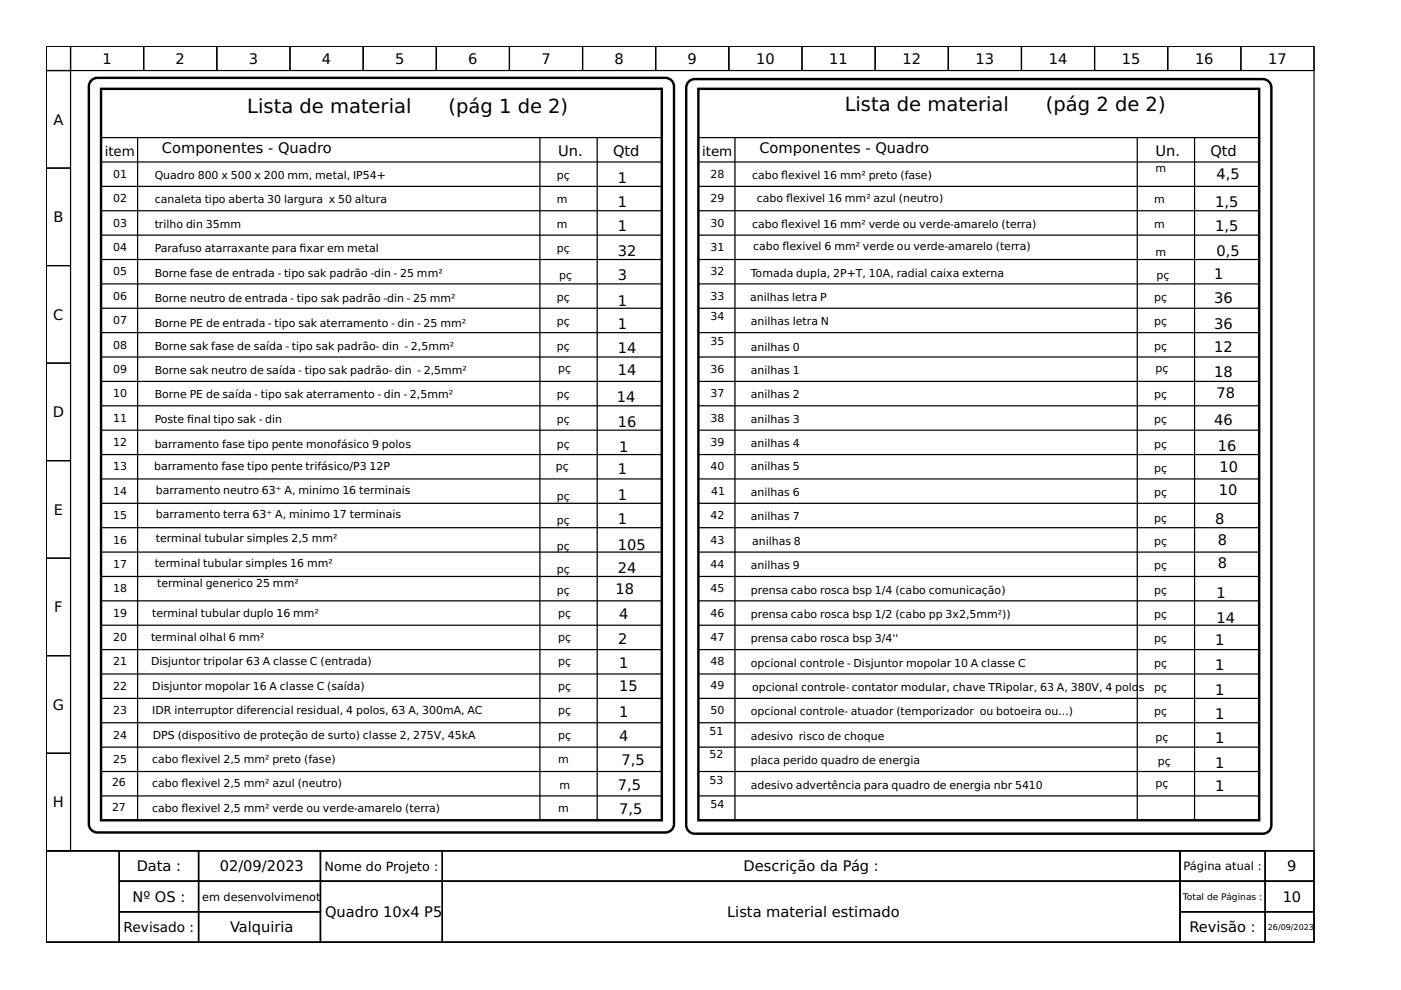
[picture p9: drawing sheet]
<svg xmlns="http://www.w3.org/2000/svg" width="297mm" height="210mm" viewBox="0 0 297 210" stroke-linecap="round" stroke-linejoin="round" font-family="sans-serif">
<g fill="none" stroke="#000" stroke-width=".26">
<path d="M9.8 9.8h268.8v170.6h-268.8zM9.8 9.8h5.2v5.2h-5.2zM9.8 15h5.2v20.6h-5.2zM15 9.8h15.5v5.2h-15.5zM21.4 18.8h118.9M30.5 9.8h15.5v5.2h-15.5zM46 9.8h15.5v5.2h-15.5zM61.5 9.8h15.5v5.2h-15.5zM77 9.8h15.5v5.2h-15.5zM92.5 9.8h15.5v5.2h-15.5zM108 9.8h15.5v5.2h-15.5zM123.5 9.8h15.5v5.2h-15.5z"/>
<path d="M139 9.8h15.5v5.2h-15.5zM148.1 18.8h118.9M154.5 9.8h15.5v5.2h-15.5zM170 9.8h15.6v5.2h-15.6zM185.6 9.8h15.5v5.2h-15.5zM201.1 9.8h15.5v5.2h-15.5zM216.6 9.8h15.5v5.2h-15.5zM232.1 9.8h15.5v5.2h-15.5zM247.6 9.8h15.5v5.2h-15.5zM263.1 9.8h15.5v5.2h-15.5zM9.8 35.6h5.2v20.7h-5.2zM21.4 29.2h118.9"/>
<path d="M21.4 34.3h118.9M21.4 39.5h118.9M29.2 29.2v144.7M114.5 29.2v144.7M126.6 29.2v144.7M148.1 29.2h118.9M148.1 34.3h118.9M148.1 39.5h118.9M155.8 29.2v144.7M241.1 29.2v144.7M253.3 29.2v144.7M9.8 56.3h5.2v20.7h-5.2z"/>
<path d="M21.4 55h118.9M21.4 44.7h118.9M21.4 49.9h118.9M148.1 55h118.9M148.1 44.7h118.9M148.1 49.9h118.9M9.8 77h5.2v20.7h-5.2zM21.4 60.2h118.9M21.4 65.4h118.9M21.4 70.5h118.9M21.4 75.7h118.9M148.1 60.2h118.9"/>
<path d="M148.1 65.4h118.9M148.1 70.5h118.9M148.1 75.7h118.9M9.8 97.7h5.2v20.6h-5.2zM21.4 86h118.9M21.4 91.2h118.9M21.4 96.4h118.9M21.4 80.9h118.9M148.1 86h118.9M148.1 91.2h118.9M148.1 96.4h118.9M148.1 80.9h118.9"/>
<path d="M9.8 118.3h5.2v20.7h-5.2zM21.4 101.5h118.9M21.4 106.7h118.9M21.4 111.9h118.9M21.4 117.1h118.9M148.1 101.5h118.9M148.1 106.7h118.9M148.1 111.9h118.9M148.1 117.1h118.9M9.8 139h5.2v20.7h-5.2zM21.4 132.6h118.9M21.4 137.7h118.9"/>
<path d="M21.4 122.2h118.9M21.4 127.4h118.9M148.1 132.6h118.9M148.1 137.7h118.9M148.1 122.2h118.9M148.1 127.4h118.9M9.8 159.7h5.2v20.7h-5.2zM21.4 142.9h118.9M21.4 148.1h118.9M21.4 153.2h118.9M21.4 158.4h118.9M148.1 142.9h118.9"/>
<path d="M148.1 148.1h118.9M148.1 153.2h118.9M148.1 158.4h118.9M21.4 163.6h118.9M21.4 168.7h118.9M148.1 163.6h118.9M148.1 168.7h118.9M9.8 180.4h268.8v19.4h-268.8zM9.8 180.4h15.5v19.4h-15.5zM25.3 180.4h16.8v6.4h-16.8zM25.3 186.8h16.8v6.5h-16.8zM25.3 193.3h16.8v6.5h-16.8z"/>
<path d="M42.1 180.4h25.8v6.4h-25.8zM42.1 186.8h25.8v6.5h-25.8zM42.1 193.3h25.8v6.5h-25.8zM67.9 180.4h25.9v6.4h-25.9zM67.9 186.8h25.9v13h-25.9zM93.8 180.4h156.4v6.4h-156.4zM93.8 186.8h156.4v13h-156.4zM250.2 180.4h18.1v6.4h-18.1zM250.2 186.8h18.1v6.5h-18.1zM250.2 193.3h18.1v6.5h-18.1zM268.3 180.4h10.3v6.4h-10.3zM268.3 186.8h10.3v6.5h-10.3z"/>
<path d="M268.3 193.3h10.3v6.5h-10.3z"/>
</g>
<path d="M19.4 17l.8-.4 .4-.1h120.5a1.81 1.81 0 0 1 1.8 1.8v156.4a1.81 1.81 0 0 1-1.8 1.8h-120.5a1.81 1.81 0 0 1-1.8-1.8v-156.4l.1-.5zM21.4 18.8h118.9v155.1h-118.9zM146 17.3l.8-.5h.5h120.4a1.81 1.81 0 0 1 1.9 1.8v156.4a1.81 1.81 0 0 1-1.9 1.8h-120.4a1.81 1.81 0 0 1-1.8-1.8v-156.4l.1-.5zM148.1 18.8h118.9v155.1h-118.9z" fill="none" stroke="#000" stroke-width=".52"/>
<g font-size="4.1">
<text x="179.1" y="23.5">Lista de material</text>
<text x="221.8" y="23.5">(pág 2 de 2)</text>
<text x="52.4" y="24">Lista de material</text>
<text x="95.1" y="24">(pág 1 de 2)</text>
</g>
<g font-size="3.1">
<text x="21.7" y="13.5">1</text>
<text x="37.2" y="13.5">2</text>
<text x="52.7" y="13.5">3</text>
<text x="68.3" y="13.5">4</text>
<text x="83.8" y="13.5">5</text>
<text x="99.3" y="13.5">6</text>
<text x="114.8" y="13.5">7</text>
<text x="130.3" y="13.5">8</text>
<text x="145.8" y="13.5">9</text>
<text x="160.3" y="13.5">10</text>
<text x="175.8" y="13.5">11</text>
<text x="191.3" y="13.5">12</text>
<text x="206.8" y="13.5">13</text>
<text x="222.4" y="13.5">14</text>
<text x="237.9" y="13.5">15</text>
<text x="253.4" y="13.5">16</text>
<text x="268.9" y="13.5">17</text>
<text x="11.3" y="26.5">A</text>
<text x="34.3" y="32.5">Componentes - Quadro</text>
<text x="118.3" y="33.1">Un.</text>
<text x="130" y="33.1">Qtd</text>
<text x="161" y="32.5">Componentes - Quadro</text>
<text x="245" y="33.1">Un.</text>
<text x="256.6" y="33.1">Qtd</text>
<text x="131" y="38.7">1</text>
<text x="257.9" y="38">4,5</text>
<text x="11.3" y="47.1">B</text>
<text x="131" y="43.9">1</text>
<text x="257.7" y="43.9">1,5</text>
<text x="131" y="49.1">1</text>
<text x="257.7" y="49.1">1,5</text>
<text x="131" y="59.4">3</text>
<text x="131" y="54.2">32</text>
<text x="257.4" y="59.2">1</text>
<text x="257.9" y="54.2">0,5</text>
<text x="131" y="64.8">1</text>
<text x="257.4" y="64.3">36</text>
<text x="11.3" y="67.8">C</text>
<text x="131" y="69.8">1</text>
<text x="257.4" y="69.8">36</text>
<text x="131" y="74.9">14</text>
<text x="257.4" y="74.7">12</text>
<text x="131" y="79.6">14</text>
<text x="257.4" y="79.8">18</text>
<text x="11.2" y="88.5">D</text>
<text x="130.8" y="85.3">14</text>
<text x="257.9" y="84.5">78</text>
<text x="131" y="90.4">16</text>
<text x="131.3" y="95.9">1</text>
<text x="257.4" y="90.2">46</text>
<text x="258.2" y="95.6">16</text>
<text x="131" y="100.5">1</text>
<text x="258.6" y="100">10</text>
<text x="131" y="105.9">1</text>
<text x="258.4" y="104.9">10</text>
<text x="11.4" y="109.2">E</text>
<text x="131" y="111.1">1</text>
<text x="257.7" y="111.1">8</text>
<text x="131" y="116.5">105</text>
<text x="258.2" y="115.5">8</text>
<text x="130.5" y="125.8">18</text>
<text x="131" y="121.4">24</text>
<text x="258.2" y="120.4">8</text>
<text x="11.5" y="129.8">F</text>
<text x="131.3" y="131.3">4</text>
<text x="257.9" y="126.9">1</text>
<text x="131.1" y="136.4">2</text>
<text x="257.7" y="136.7">1</text>
<text x="257.9" y="132">14</text>
<text x="131.3" y="141.6">1</text>
<text x="257.7" y="142.1">1</text>
<text x="131.3" y="146.5">15</text>
<text x="257.7" y="147.3">1</text>
<text x="11.2" y="150.5">G</text>
<text x="131.3" y="151.9">1</text>
<text x="257.7" y="152.5">1</text>
<text x="131.3" y="157.1">4</text>
<text x="257.7" y="157.6">1</text>
<text x="131" y="167.5">7,5</text>
<text x="131.8" y="162.3">7,5</text>
<text x="257.7" y="162.8">1</text>
<text x="257.7" y="167.7">1</text>
<text x="11.2" y="171.2">H</text>
<text x="131.3" y="172.6">7,5</text>
<text x="29" y="184.8">Data :</text>
<text x="46.6" y="184.8">02/09/2023</text>
<text x="157.6" y="184.8">Descrição da Pág :</text>
<text x="272.9" y="184.8">9</text>
<text x="28.1" y="191.2">Nº OS :</text>
<text x="272" y="191.2">10</text>
<text x="48.8" y="197.7">Valquiria</text>
<text x="68.9" y="194.5">Quadro 10x4 P5</text>
<text x="154.2" y="194.5">Lista material estimado</text>
<text x="252.2" y="197.7">Revisão :</text>
</g>
<text font-size="2.9" x="26.2" y="197.6">Revisado :</text>
<g font-size="2.8">
<text x="22.2" y="33.1">item</text>
<text x="148.8" y="33.1">item</text>
</g>
<text font-size="2.7" x="68.8" y="184.6">Nome do Projeto :</text>
<g font-size="2.4">
<text x="250.9" y="184.5">Página atual :</text>
<text x="42.9" y="191">em desenvolvimenot</text>
</g>
<g font-size="2.3">
<text x="24" y="37.7">01</text>
<text x="32.8" y="38">Quadro 800 x 500 x 200 mm, metal, IP54+</text>
<text x="118.1" y="38">pç</text>
<text x="150.7" y="37.8">28</text>
<text x="159.4" y="38">cabo fexivel 16 mm² preto (fase)</text>
<text x="165.6" y="38">l</text>
<text x="245" y="36.6">m</text>
<text x="24" y="42.9">02</text>
<text x="32.8" y="43.1">canaleta tipo aberta 30 largura x 50 altura</text>
<text x="118.1" y="43.1">m</text>
<text x="150.7" y="42.9">29</text>
<text x="160.5" y="42.9">cabo fexivel 16 mm² azul (neutro)</text>
<text x="166.7" y="42.9">l</text>
<text x="244.7" y="43.1">m</text>
<text x="24" y="53.2">04</text>
<text x="24" y="48">03</text>
<text x="32.8" y="53.5">Parafuso atarraxante para fxar em metal</text>
<text x="32.8" y="48.3">trilho din 35mm</text>
<text x="63.5" y="53.5">i</text>
<text x="118.1" y="48.3">m</text>
<text x="118.1" y="53.5">pç</text>
<text x="150.7" y="53.2">31</text>
<text x="150.7" y="48">30</text>
<text x="159.4" y="48.3">cabo fexivel 16 mm² verde ou verde-amarelo (terra)</text>
<text x="159.7" y="53">cabo fexivel 6 mm² verde ou verde-amarelo (terra)</text>
<text x="165.6" y="48.3">l</text>
<text x="165.9" y="53">l</text>
<text x="244.7" y="48.3">m</text>
<text x="24" y="58.4">05</text>
<text x="32.8" y="58.6">Borne fase de entrada - tipo sak padrão -din - 25 mm²</text>
<text x="118.6" y="59.1">pç</text>
<text x="150.7" y="58.4">32</text>
<text x="159.2" y="58.6">Tomada dupla, 2P+T, 10A, radial caixa externa</text>
<text x="245" y="54.2">m</text>
<text x="245.2" y="59.1">pç</text>
<text x="24" y="63.6">06</text>
<text x="32.8" y="64.1">Borne neutro de entrada - tipo sak padrão -din - 25 mm²</text>
<text x="118.1" y="63.8">pç</text>
<text x="150.7" y="63.6">33</text>
<text x="159.1" y="63.8">anilhas letra P</text>
<text x="244.7" y="63.8">pç</text>
<text x="24" y="68.7">07</text>
<text x="32.8" y="69.2">Borne PE de entrada - tipo sak aterramento - din - 25 mm²</text>
<text x="118.1" y="69">pç</text>
<text x="150.7" y="67.9">34</text>
<text x="159.2" y="69">anilhas letra N</text>
<text x="244.7" y="69">pç</text>
<text x="24" y="73.9">08</text>
<text x="32.8" y="74.1">Borne sak fase de saída - tipo sak padrão- din - 2,5mm²</text>
<text x="118.1" y="74.1">pç</text>
<text x="150.7" y="73.1">35</text>
<text x="159.2" y="74.4">anilhas 0</text>
<text x="244.7" y="74.1">pç</text>
<text x="24" y="79.1">09</text>
<text x="32.8" y="79.3">Borne sak neutro de saída - tipo sak padrão- din - 2,5mm²</text>
<text x="118.3" y="78.8">pç</text>
<text x="150.7" y="79.1">36</text>
<text x="159.2" y="79.3">anilhas 1</text>
<text x="245" y="78.8">pç</text>
<text x="24" y="89.4">11</text>
<text x="24" y="84.2">10</text>
<text x="32.8" y="84.5">Borne PE de saída - tipo sak aterramento - din - 2,5mm²</text>
<text x="32.8" y="89.7">Poste fnal tipo sak - din</text>
<text x="39.7" y="89.7">i</text>
<text x="118.1" y="89.7">pç</text>
<text x="118.1" y="84.5">pç</text>
<text x="150.7" y="89.4">38</text>
<text x="150.7" y="84.2">37</text>
<text x="159.2" y="84.5">anilhas 2</text>
<text x="159.2" y="89.7">anilhas 3</text>
<text x="244.7" y="84.5">pç</text>
<text x="244.7" y="89.7">pç</text>
<text x="24" y="94.6">12</text>
<text x="32.8" y="95.1">barramento fase tipo pente monofásico 9 polos</text>
<text x="118.1" y="95.1">pç</text>
<text x="150.7" y="94.6">39</text>
<text x="159.2" y="94.8">anilhas 4</text>
<text x="244.7" y="95.1">pç</text>
<text x="24" y="99.7">13</text>
<text x="32.7" y="99.7">barramento fase tipo pente trifásico/P3</text>
<text x="78.4" y="99.7">12P</text>
<text x="117.8" y="99.7">pç</text>
<text x="150.7" y="99.7">40</text>
<text x="159.2" y="99.7">anilhas 5</text>
<text x="244.7" y="100">pç</text>
<text x="24" y="104.9">14</text>
<text x="33.1" y="104.6">barramento neutro 63⁺ A, minimo 16 terminais</text>
<text x="118.1" y="105.9">pç</text>
<text x="150.8" y="104.9">41</text>
<text x="159.2" y="105.2">anilhas 6</text>
<text x="244.7" y="105.2">pç</text>
<text x="24" y="110.1">15</text>
<text x="33.1" y="109.8">barramento terra 63⁺ A, minimo 17 terminais</text>
<text x="118.1" y="111.1">pç</text>
<text x="150.7" y="110.1">42</text>
<text x="159.2" y="110.3">anilhas 7</text>
<text x="244.7" y="110.6">pç</text>
<text x="24" y="115.2">16</text>
<text x="33.1" y="115">terminal tubular simples 2,5 mm²</text>
<text x="118.1" y="116.5">pç</text>
<text x="150.7" y="115.2">43</text>
<text x="159.4" y="115.5">anilhas 8</text>
<text x="244.7" y="115.5">pç</text>
<text x="24" y="125.6">18</text>
<text x="24" y="120.4">17</text>
<text x="32.8" y="120.2">terminal tubular simples 16 mm²</text>
<text x="33.3" y="124.6">terminal generico 25 mm²</text>
<text x="118.1" y="121.4">pç</text>
<text x="118.1" y="125.8">pç</text>
<text x="150.7" y="120.4">44</text>
<text x="150.7" y="125.6">45</text>
<text x="159.2" y="120.7">anilhas 9</text>
<text x="159.2" y="125.8">prensa cabo rosca bsp 1/4 (cabo comunicação)</text>
<text x="244.7" y="120.7">pç</text>
<text x="244.7" y="125.8">pç</text>
<text x="24" y="130.8">19</text>
<text x="32.3" y="130.8">terminal tubular duplo 16 mm²</text>
<text x="118.3" y="130.8">pç</text>
<text x="150.7" y="130.8">46</text>
<text x="159.2" y="131">prensa cabo rosca bsp 1/2 (cabo pp 3x2,5mm²))</text>
<text x="244.7" y="131">pç</text>
<text x="24" y="135.9">20</text>
<text x="32" y="135.9">terminal olhal 6 mm²</text>
<text x="118.3" y="135.9">pç</text>
<text x="150.7" y="135.9">47</text>
<text x="159.2" y="136.2">prensa cabo rosca bsp 3/4''</text>
<text x="244.7" y="136.2">pç</text>
<text x="24" y="141.1">21</text>
<text x="32" y="141.1">Disjuntor tripolar 63 A classe C (entrada)</text>
<text x="118.3" y="141.1">pç</text>
<text x="150.7" y="141.1">48</text>
<text x="159.2" y="141.4">opcional controle - Disjuntor mopolar 10 A classe C</text>
<text x="244.7" y="141.4">pç</text>
<text x="24" y="146.3">22</text>
<text x="32.3" y="146.3">Disjuntor mopolar 16 A classe C (saída)</text>
<text x="118.3" y="146.3">pç</text>
<text x="150.7" y="146">49</text>
<text x="159.4" y="146.5">opcional controle- contator modular, chave TRipolar, 63 A, 380V, 4 polo</text>
<text x="241.4" y="146.5">s</text>
<text x="244.7" y="146.5">pç</text>
<text x="24" y="151.4">23</text>
<text x="32.3" y="151.4">IDR interruptor diferencial residual, 4 polos, 63 A, 300mA, AC</text>
<text x="118.3" y="151.4">pç</text>
<text x="150.4" y="155.8">51</text>
<text x="150.7" y="151.4">50</text>
<text x="159.2" y="151.7">opcional controle- atuador (temporizador ou botoeira ou...)</text>
<text x="244.7" y="151.7">pç</text>
<text x="24" y="156.6">24</text>
<text x="24" y="161.8">25</text>
<text x="32.3" y="161.8">cabo fexivel 2,5 mm² preto (fase)</text>
<text x="32.4" y="156.6">DPS (dispositivo de proteção de surto) classe 2, 275V, 45kA</text>
<text x="38.5" y="161.8">l</text>
<text x="118.3" y="161.8">m</text>
<text x="118.3" y="156.6">pç</text>
<text x="150.4" y="160.7">52</text>
<text x="159.2" y="156.9">adesivo risco de choque</text>
<text x="245" y="157.1">pç</text>
<text x="23.7" y="166.7">26</text>
<text x="32.3" y="166.9">cabo fexivel 2,5 mm² azul (neutro)</text>
<text x="38.5" y="166.9">l</text>
<text x="118.6" y="167.2">m</text>
<text x="150.4" y="166.2">53</text>
<text x="159.2" y="162">placa perido quadro de energia</text>
<text x="159.2" y="167.2">adesivo advertência para quadro de energia nbr 5410</text>
<text x="245" y="166.9">pç</text>
<text x="245.5" y="162.3">pç</text>
<text x="23.7" y="171.9">27</text>
<text x="32.3" y="172.1">cabo fexivel 2,5 mm² verde ou verde-amarelo (terra)</text>
<text x="38.5" y="172.1">l</text>
<text x="118.3" y="172.1">m</text>
<text x="150.7" y="171.3">54</text>
</g>
<text font-size="1.9" x="250.8" y="190.8">Total de Páginas :</text>
<text font-size="1.7" x="268.8" y="197.2">26/09/2023</text>
</svg>
